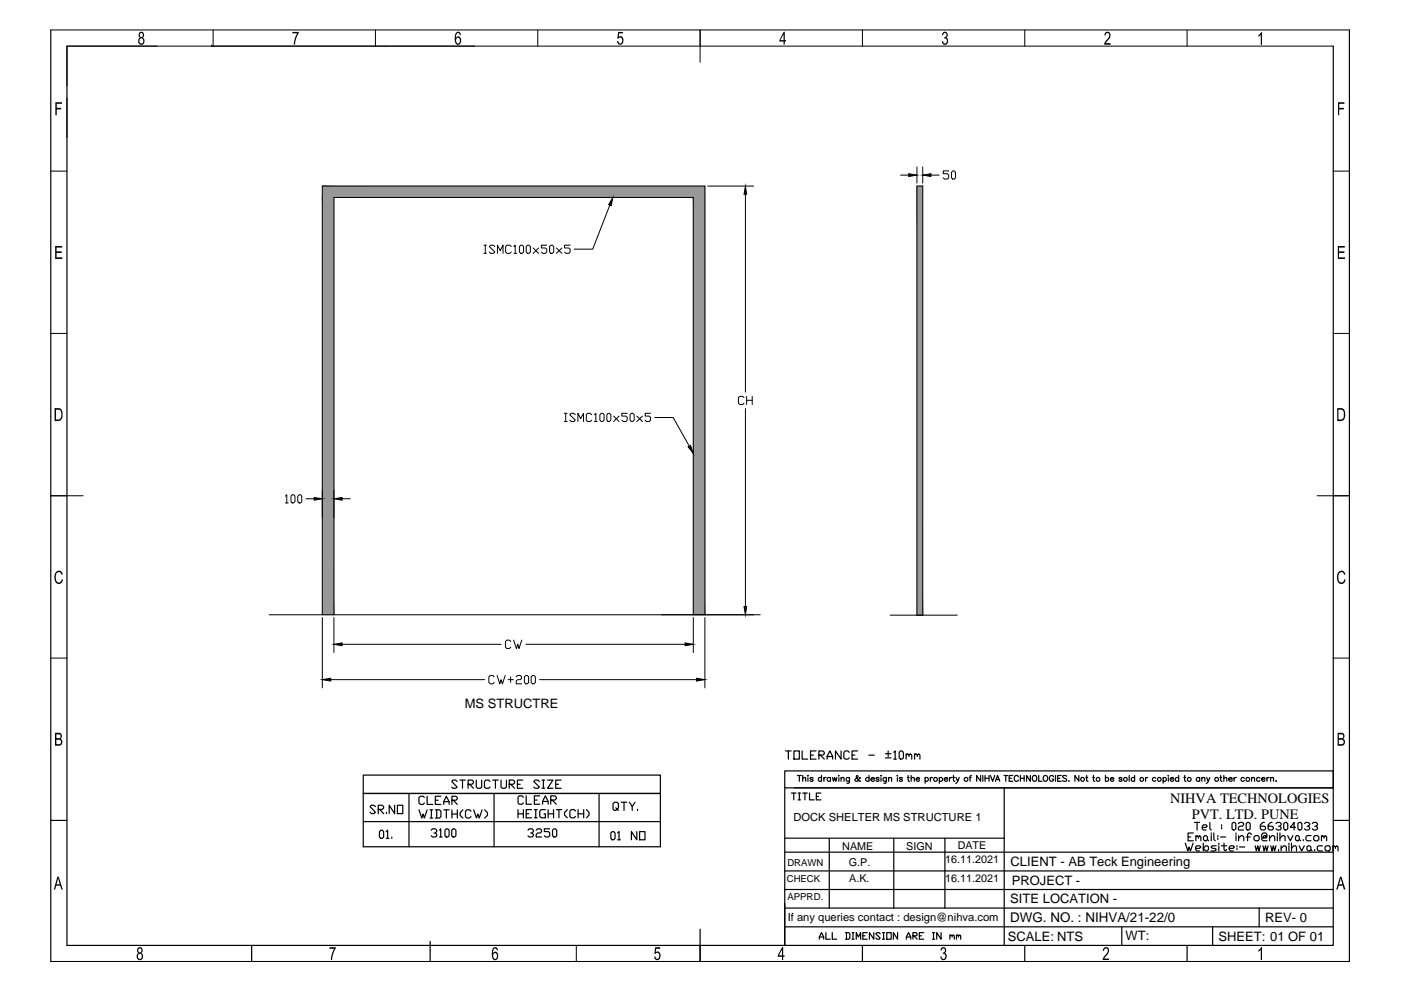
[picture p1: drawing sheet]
<svg xmlns="http://www.w3.org/2000/svg" width="297mm" height="210mm" viewBox="0 0 297 210" stroke-linecap="round" stroke-linejoin="round" font-family="sans-serif">
<!-- layer: 0 -->
<g fill="none" stroke="#000" stroke-width=".21">
<path d="M10.8 6.4h275.3M14.2 9.8h268.5M14.2 9.8v8.4M44.8 9.8h.1M45.2 6.4v3.4M79.6 6.4v3.4M114 6.4v3.4M148.4 6.4v6.8M182.9 6.4v3.4M217.3 6.4v3.4M251.7 6.4v3.4M10.8 36.3h3.4"/>
<path d="M14.2 20.8v8.4M150 39.5h9.8M190.9 37.1h1.8M194.4 35.4v3.4M195.6 35.4v3.4M197.4 37.1h1.7M201.1 36.2h-1.1v.6h.8l.3 .3v.6l-.3 .3h-.5l-.3-.3M201.7 36.5l.3-.3h.3l.3 .3v1.2l-.3 .3h-.3l-.3-.3zM282.7 36.3h3.4M102.6 52h.5M102.6 53.7h.5M102.9 52v1.7"/>
<path d="M104.9 52.3l-.3-.3h-.6l-.3 .3 1.2 1.1-.3 .3h-.6l-.3-.3M105.5 53.7v-1.7l.6 1.1 .6-1.1v1.7M108.4 52.3l-.3-.3h-.6l-.3 .3v1.1l.3 .3h.6l.3-.3M109 52.3l.2-.3v1.7M109 53.7h.5M110.1 52.3l.3-.3h.3l.3 .3v1.1l-.3 .3h-.3l-.3-.3zM111.6 52.3l.3-.3h.3l.3 .3v1.1l-.3 .3h-.3l-.3-.3zM113 52.6l1.2 1.1M114.2 52.6l-1.2 1.1M115.9 52h-1.1v.6h.8l.3 .2v.6l-.3 .3h-.5l-.3-.3M116.5 52.3l.3-.3h.3l.3 .3v1.1l-.3 .3h-.3l-.3-.3zM118 52.6l1.1 1.1"/>
<path d="M119.1 52.6l-1.1 1.1M120.9 52h-1.2v.6h.9l.3 .2v.6l-.3 .3h-.6l-.3-.3M129.3 43.5l-3.6 9.3h-4M158 41.2v41.9M10.8 70.7h3.4M282.7 70.7h3.4M119.6 87.6h.6M119.6 89.4h.6M119.9 87.6v1.8M122 87.9l-.3-.3h-.6l-.3 .3 1.2 1.2-.3 .3h-.6l-.3-.3M122.5 89.4v-1.8l.6 1.2 .6-1.2v1.8M125.4 87.9l-.2-.3h-.6l-.3 .3v1.2l.3 .3h.6l.2-.3"/>
<path d="M126 87.9l.3-.3v1.8M126 89.4h.6M127.2 87.9l.3-.3h.3l.3 .3v1.2l-.3 .3h-.3l-.3-.3zM128.9 87.6h.3l.3 .3v1.2l-.3 .3h-.3l-.2-.3v-1.2zM130.1 88.2l1.1 1.2M131.2 88.2l-1.1 1.2M133 87.6h-1.2v.6h.9l.3 .3v.6l-.3 .3h-.6l-.3-.3M133.6 87.9l.3-.3h.3l.3 .3v1.2l-.3 .3h-.3l-.3-.3zM135 88.2l1.2 1.2M136.2 88.2l-1.2 1.2M137.9 87.6h-1.1v.6h.8l.3 .3v.6l-.3 .3h-.6l-.2-.3M138.8 88.5h3.9l3.4 6.1"/>
<path d="M157.7 84.3l-.2-.3h-.6l-.3 .3v1.2l.3 .3h.6l.2-.3M158 86.6v42M158.3 84v1.8M158.3 84.9h1.2M159.5 84v1.8M10.8 105.1h6.8M60.5 105.2l.3-.3v1.7M60.5 106.6h.6M61.9 104.9h.3l.3 .3v1.1l-.3 .3h-.3l-.2-.3v-1.1zM63.1 105.2l.3-.3h.3l.3 .3v1.1l-.3 .3h-.3l-.3-.3zM64.9 105.7h1.7M72.5 105.7h1.8"/>
<path d="M279.2 105.1h6.9M10.8 139.5h3.4M57.1 130.3h104.1M68.3 130.3v-90.8h81.2v90.8M68.3 130.9v14.9M70.8 130.3v-88.4h76.2v88.4M70.8 130.9v7.4M72.5 136.6h33.8M108.3 136l-.3-.3h-.5l-.3 .3v1.2l.3 .3h.5l.3-.3M108.9 135.7l.6 1.8 .3-.9 .2 .9 .6-1.8M111.5 136.6h33.8M147 130.9v7.4"/>
<path d="M149.5 130.9v14.9M188.7 130.4h14.3M194.4 130.3v-90.8h1.2v90.9M282.7 139.5h3.4M70.1 144.1h32.7M104.8 143.5l-.3-.3h-.6l-.3 .3v1.2l.3 .3h.6l.3-.3M105.4 143.2l.6 1.8 .2-.9 .3 .9 .6-1.8M107.7 144.1h1.2M108.3 143.5v1.2M109.4 143.5l.3-.3h.6l.3 .3v.3l-.3 .3h-.6l-.3 .3v.6h1.2M111.2 143.5l.3-.3h.3l.3 .3v1.2l-.3 .3h-.3l-.3-.3zM112.6 143.5l.3-.3h.3l.3 .3v1.2l-.3 .3h-.3l-.3-.3z"/>
<path d="M114.4 144.1h33.3M122.2 200.4v3.5"/>
</g>
<g fill="none" stroke="#000" stroke-width=".25">
<path d="M10.8 6.4v197.5h275.3v-197.5M14.2 9.8v190.6h268.5v-190.6M166.6 159.2h1.1M167.1 159.2v1.8M168.3 159.2h1.2v1.8h-1.2zM170.1 159.2v1.8h1.2M173 159.2h-1.2v1.8h1.2M178.3 159.2v1.8l-1.2-1.8v1.8M180.1 159.5l-.3-.3h-.6l-.3 .3v1.2l.3 .3h.6l.3-.3M181.8 159.2h-1.1v1.8h1.1M187.7 159.8h1.2M188.3 159.2v1.2"/>
<path d="M189.5 159.5l.3-.3v1.8M190.9 159.2h.3l.3 .3v1.2l-.3 .3h-.3l-.3-.3v-1.2zM192.1 159.8v1.2M193.9 159.8v1.2M10.8 173.9h3.4M77 168.2h63v11.3h-63zM77 164.3h63v3.9h-63zM77 174.2h63M79.6 171l-.3-.3h-.5l-.3 .3 1.1 1.2-.3 .3h-.5l-.3-.3M80.2 171.6h.8l.3-.3v-.3l-.3-.3h-.8v1.8M80.4 176.3l.3-.3h.3l.3 .3v1.2l-.3 .3h-.3l-.3-.3zM80.5 171.6l.8 .9"/>
<path d="M81.9 176.3l.3-.3v1.8M81.9 177.8h.6M81.9 172.2v.3M83.1 177.5v.3M83.7 170.7v1.8l-1.2-1.8v1.8M84.3 170.7h1.1v1.8h-1.1zM86.7 168.2v11.3M88.8 171.7l.6 1.7 .3-.8 .3 .8 .6-1.7M90 169.1l-.3-.3h-.6l-.3 .3v1.2l.3 .3h.6l.3-.3M90.6 168.8v1.8h1.2M91.2 171.7h.6M91.2 173.4h.6"/>
<path d="M91.4 176l.3-.3h.6l.3 .3v.3l-.3 .3h-.3M91.5 171.7v1.7M92.3 171.7h.9l.3 .3v1.1l-.3 .3h-.9M92.3 176.6l.3 .3v.3l-.3 .3h-.6l-.3-.3M92.3 169.7h.6M92.6 171.7v1.7M93.2 176l.2-.3v1.8M93.2 177.5h.5M93.5 168.8h-1.2v1.8h1.2M94.1 170.6v-.6l.5-1.2 .6 1.2v.6M94.1 170h1.1M94.1 171.7h1.1"/>
<path d="M94.3 176l.3-.3h.3l.3 .3v1.2l-.3 .3h-.3l-.3-.3zM94.6 171.7v1.7M95.8 176l.3-.3h.3l.3 .3v1.2l-.3 .3h-.3l-.3-.3zM95.8 169.7h.9l.3-.3v-.3l-.3-.3h-.9v1.8M95.8 171.7v1.7M95.8 172.6h1.2M96.1 169.7l.9 .9M96.9 165.7l-.3-.3h-.6l-.2 .3 1.1 1.2-.3 .2h-.6l-.2-.2M97 171.7v1.7M97.5 165.4h1.2M98.1 165.4v1.7M98.1 171.7l-.5 .6v.6l.5 .5"/>
<path d="M99.2 166.3h.9l.3-.3v-.3l-.3-.3h-.9v1.7M99.5 166.3l.9 .8M99.9 172l-.3-.3h-.6l-.3 .3v1.1l.3 .3h.6l.3-.3M100.4 171.7l.6 1.7 .3-.8 .3 .8 .6-1.7M101 165.4v1.5l.3 .2h.6l.2-.2v-1.5M102.8 171.7l.5 .6v.6l-.5 .5M103.9 165.7l-.3-.3h-.6l-.3 .3v1.2l.3 .2h.6l.3-.2M104.5 165.4h1.1M104.7 168.2v11.3M105 165.4v1.7M106.2 165.4v1.5l.3 .2h.6l.3-.2v-1.5M108 166.3h.8l.3-.3v-.3l-.3-.3h-.8v1.7"/>
<path d="M108.3 166.3l.8 .8M109.7 166.3h.6M109.8 171.7v1.7M109.8 172.6h1.2M110.8 165.4h-1.1v1.7h1.1M111 169l-.3-.3h-.6l-.3 .3v1.2l.3 .3h.6l.3-.3M111 171.7v1.7M111.6 168.7v1.8h1.1M111.6 172.6h.5M111.9 176l.3-.3h.6l.3 .3v.3l-.3 .3h-.3M112.7 171.7h-1.1v1.7h1.1M112.8 176.6l.3 .3v.3l-.3 .3h-.6l-.3-.3"/>
<path d="M113.3 171.7h.6M113.3 169.6h.6M113.3 173.4h.6M113.6 171.7v1.7M113.7 176l.3-.3h.5l.3 .3v.3l-.3 .3h-.5l-.3 .3v.6h1.1M114.4 165.7l-.3-.3h-.6l-.3 .3 1.2 1.2-.3 .2h-.6l-.3-.2M114.4 168.7h-1.1v1.8h1.1M114.9 165.4h.6M114.9 167.1h.6M115 170.5v-.6l.6-1.2 .6 1.2v.6M115 169.9h1.2M115.2 165.4v1.7"/>
<path d="M115.6 171.7h-.9l-.3 .3v1.1l.3 .3h.9v-.8h-.3M116.1 165.4h1.1l-1.1 1.7h1.1M116.2 172.6h1.2M116.2 171.7v1.7M116.6 175.7h-1.2v.6h.9l.3 .3v.6l-.3 .3h-.6l-.3-.3M116.8 169.6h.9l.3-.3v-.3l-.3-.3h-.9v1.8M117.1 169.6l.9 .9M117.2 176l.2-.3h.3l.3 .3v1.2l-.3 .3h-.3l-.2-.3zM117.4 171.7v1.7M117.8 166.3h.6M118 171.7h1.1M118.5 171.7v1.7"/>
<path d="M119 165.4h-1.2v1.7h1.2M120.3 171.7l-.6 .6v.5l.6 .6M122 172l-.3-.3h-.6l-.3 .3v1.1l.3 .3h.6l.3-.3M122.6 172.6h1.2M122.6 171.7v1.7M123.8 171.7v1.7M124.3 171.7l.6 .6v.5l-.6 .6M127 168.2v11.3M129.5 176.6l.3-.3h.3l.3 .3v1.2l-.3 .3h-.3l-.3-.3zM130.6 171.3l.2 .3-.2 .2h-.3l-.3-.2v-1.2l.3-.3h.5l.3 .3v.9l-.3 .3 .3 .2M131 176.6l.2-.3v1.8M131 178.1h.5"/>
<path d="M131.7 170.1h1.2M132.3 170.1v1.7M133.4 170.1l.6 .9v.8M134.6 170.1l-.6 .9M135 176.3v1.8l-1.1-1.8v1.8M135.2 171.6v.2M135.6 176.3h1.2v1.8h-1.2zM166.4 163.4h116.3v3.6h-116.3zM166.4 167v33.4M166.4 177.7h46.5M167.8 168.1h1M168.3 168.1v1.5"/>
<path d="M168.4 167h114.3M169.1 164.4h.8M169.2 168.1h.5M169.2 169.6h.5M169.5 164.4v1.3M169.5 168.1v1.5M170.2 165.1l.3-.3 .3 .1v.8M170.2 164.4v1.3M170.2 168.1h1M170.7 168.1v1.5M171.3 164.4v.1zM171.3 164.9v.8"/>
<path d="M171.6 168.1v1.5h1M171.8 160.1h.6M172.4 165l-.3-.2-.3 .1v.2l.6 .4-.3 .2-.4-.2M173.1 168.9h.4M173.6 160.1h.9l.3-.3v-.3l-.3-.3h-.9v1.8M173.9 160.1l.9 .9M174 168.1h-.9v1.5h.9M174.2 165a.38 .38 0 0 0-.6 0 .38 .38 0 0 0 0 .5 .38 .38 0 0 0 .6 0M174.2 164.4v1.3M174.7 164.8v.9M175.1 164.8l-.2 .1-.2 .3M175.4 161v-.6l.6-1.2 .5 1.2v.6"/>
<path d="M175.4 160.4h1.1M175.8 177.7v14.8M176.1 165a.4 .4 0 0 0-.6 0 .4 .4 0 0 0 0 .5 .4 .4 0 0 0 .6 0M176.1 164.8v.9M176.5 164.8l.2 .9 .3-.9 .2 .9 .2-.9M177.9 164.4v.1zM177.9 164.9v.8M178.3 165.1l.3-.3 .3 .1 .1 .8M178.3 164.8v.9M180.1 164.8v1.1l-.6 .1M180.1 165a.4 .4 0 0 0-.6 0 .4 .4 0 0 0 0 .5 .4 .4 0 0 0 .6 0M180.7 160.1h.5"/>
<path d="M182.4 165l-.1-.2a.8 .8 0 0 1-1 .8v-.4l.6-.5-.1-.3-.3 .2 .1 .3 .5 .7h.3M184.2 160.1h1.1M184.2 165a.4 .4 0 0 0-.5 0 .4 .4 0 0 0 0 .5 .4 .4 0 0 0 .5 0M184.2 164.4v1.3M184.7 165.2h.7a.4 .4 0 0 0-.6-.3 .4 .4 0 0 0-.1 .6 .4 .4 0 0 0 .6 .1l.1-.1M186.4 165l-.2-.2-.4 .1v.2l.5 .2 .1 .2-.2 .2-.5-.2M186.8 164.4v.1zM186.8 164.9v.8M187.7 160.7h1.2M187.9 164.8v1l-.1 .2h-.4M187.9 165a.4 .4 0 0 0-.6 0 .4 .4 0 0 0 0 .5 .4 .4 0 0 0 .6 0M188.4 165.1l.3-.3 .3 .1v.8"/>
<path d="M188.4 164.8v.9M189.5 161h.5M189.5 177.7v14.8M190.3 164.4v.1zM190.3 164.9v.8M191.3 165l-.2-.2-.4 .1v.2l.6 .2v.2l-.2 .2-.4-.2M192.1 160.1l.3-.3 .3 .3v.3M192.4 164.8h.4M192.5 164.4v1l.1 .2 .2 .1M192.7 160.1l.3-.3 .3 .3v.9M193.2 165.1l.3-.3 .3 .1 .1 .8M193.2 164.4v1.3"/>
<path d="M193.9 160.1l.3-.3 .3 .3v.3M194.2 165.2h.8v-.1a.4 .4 0 0 0-.6-.1 .4 .4 0 0 0 0 .6 .4 .4 0 0 0 .6-.1M194.5 160.1l.3-.3 .2 .3v.9M196.1 165a.38 .38 0 0 1 .6 0 .38 .38 0 0 1 0 .5 .38 .38 0 0 1-.6 0M196.1 164.8v1.3M197.2 164.8v.9M197.7 164.8l-.3 .1-.2 .3M199.2 165a.4 .4 0 0 1 .5 0 .4 .4 0 0 1 0 .5 .4 .4 0 0 1-.5 0M199.2 164.8v1.3M200.2 165.2h.7a.4 .4 0 0 0-.5-.3 .4 .4 0 0 0-.2 .6 .4 .4 0 0 0 .6 .1l.1-.1M200.3 177.7v14.8M201.3 164.8v.9"/>
<path d="M201.8 164.8l-.3 .1-.2 .3M202 164.8h.4M202.2 164.4v1v.2l.3 .1M202.7 164.8l.3 .9 .4-.9M203 165.7l-.4 .4M205.5 164.8h.4M206 164.4l-.3 .3v1M207.9 164.4v1.3l-.8-1.3v1.3M208.4 164.4v1.3M208.8 164.4v1.3M208.8 165h.9M209.7 164.4v1.3"/>
<path d="M210 164.4l.5 1.3 .4-1.3M211 165.7l.5-1.3 .5 1.3M211.2 165.3h.6M212.9 164.4h.8M212.9 167v33.4M213.2 164.4v1.3M214 165h.4M214.7 164.4h-.7v1.3h.7M215.9 164.7a.46 .46 0 0 0-.5-.3 .46 .46 0 0 0-.4 .5v.3a.46 .46 0 0 0 .4 .4 .46 .46 0 0 0 .5-.2M216.3 165h.8M216.3 164.4v1.3M217.1 164.4v1.3"/>
<path d="M218.5 164.4v1.3l-.9-1.3v1.3M219 164.6l.1-.1a.58 .58 0 0 1 .7 .5 .58 .58 0 0 1-.7 .6l-.2-.4zM220.2 164.4v1.3h.8M221.3 164.6l.1-.1a.57 .57 0 0 1 .8 .6 .57 .57 0 0 1-.9 .4l-.1-.3zM223.4 164.7a.46 .46 0 0 0-.6-.3 .46 .46 0 0 0-.3 .5v.3a.45 .45 0 0 0 .4 .5 .45 .45 0 0 0 .5-.5h-.3M223.8 164.4v1.3M224.3 165h.4M225 164.4h-.7v1.3h.7M226.2 164.6l-.3-.2-.6 .2 .1 .3 .7 .3 .1 .3-.3 .2-.6-.2M226.6 165.6h.1M228.7 164.4v1.3l-.8-1.3v1.3M230.2 164.8h.4"/>
<path d="M230.4 164.4v1v.2l.3 .1M231.7 164.8h.4M231.8 164.4v1l.3 .3M234.4 165a.38 .38 0 0 1 .5 0 .38 .38 0 0 1 0 .5 .38 .38 0 0 1-.5 0M234.4 164.4v1.3M235.4 165.2h.7a.4 .4 0 0 0-.5-.3 .4 .4 0 0 0-.2 .6 .4 .4 0 0 0 .6 .1l.1-.1M237.9 165l-.1-.1h-.5v.2l.5 .2 .1 .2-.3 .2-.3-.2M239.4 164.4v1.3M240.6 165a.4 .4 0 0 0-.6 0 .4 .4 0 0 0 0 .5 .4 .4 0 0 0 .6 0M240.6 164.4v1.3M242.9 164.8v.9M243.3 164.8l-.3 .1-.1 .3"/>
<path d="M245 165a.4 .4 0 0 0-.6 0 .4 .4 0 0 0 0 .5 .4 .4 0 0 0 .6 0M246.6 165a.38 .38 0 0 1 .6 0 .38 .38 0 0 1 0 .5 .38 .38 0 0 1-.6 0M246.6 164.8v1.3M247.7 164.4v.1zM247.7 164.9v.8M248.1 165.2h.7a.4 .4 0 0 0-.5-.3 .4 .4 0 0 0-.2 .6 .4 .4 0 0 0 .6 .1l.1-.1M249.9 165a.4 .4 0 0 0-.6 0 .4 .4 0 0 0 0 .5 .4 .4 0 0 0 .6 0M249.9 164.4v1.3M251 164.8h.4M251.2 164.4v1v.2l.3 .1M251.3 178.8l.6 1.6 .2-.8 .3 .8 .6-1.6M251.9 177.5h.5"/>
<path d="M253 176.6h-1.1v1.7h1.1M253.3 174.4h1.1M253.5 179.9h.8l.3-.3-.3-.3h-.5l-.3 .3v.5l.3 .3h.5M253.5 177.5l.3-.3 .3 .3v.2M253.5 177.2v1.1M253.8 174.4v1.6M254.1 177.5l.3-.3 .2 .3v.8M254.4 165a.4 .4 0 0 0-.6 0 .4 .4 0 0 0 0 .5 .4 .4 0 0 0 .6 0M254.4 164.8v.9M254.8 165.1l.3-.3 .3 .1 .1 .8M254.8 164.8v.9M254.9 175.4h.8l.3-.2-.3-.3h-.5l-.3 .3v.5l.3 .3h.5"/>
<path d="M255.1 179.9l.6-.6h.3l.2 .3v.5l-.2 .3h-.3zM255.1 178.8v1.6M255.2 177.5l.3-.3h.2l.3 .3v.5l-.3 .3h-.2l-.3-.3zM255.8 164.8l.4 .9 .3-.9M256 178l.3 .3M256.2 165.7l-.5 .4M256.5 174.4v1.3l.3 .3M256.8 176.6v.3M256.8 177.2v1.1M257.4 176.6v1.4l.3 .3M257.9 179.3h-.8l-.3 .3 .3 .3h.5l.3 .2-.3 .3h-.8M258.2 177.2v.3"/>
<path d="M258.2 177.7v.3M258.4 178.8v.3M258.4 179.3v1.1M258.6 164.8h.5M258.8 177.5h1.1M258.8 164.4v1l.3 .3M259 179.3h1.1M259 174.9v.3M259 175.4v.3M259.5 165.1l.3-.3 .3 .1v.8M259.5 164.4v1.3M259.5 178.8v1.3l.3 .3 .3-.3"/>
<path d="M260.5 165.2h.8a.4 .4 0 0 0-.6-.3 .4 .4 0 0 0-.2 .6 .4 .4 0 0 0 .6 .1l.2-.1M260.6 179.9h.9l.2-.3-.2-.3h-.6l-.3 .3v.5l.3 .3h.6M261.5 174.4h.3l.2 .2v1.1l-.2 .3h-.3l-.3-.3v-1.1zM261.6 164.8v.9M262.1 176.6v.3M262.1 177.2v1.1M262.1 164.8l-.3 .1-.2 .3M262.3 179.3v.3M262.3 179.9v.2M262.6 174.6l.3-.2h.5l.3 .2v.3l-.3 .3h-.5l-.3 .2v.6h1.1M262.6 177.7l.6-.5h.2l.3 .3v.8M262.6 177.2v1.1"/>
<path d="M262.8 179.6h1.1M263.8 165a.4 .4 0 0 0-.6 0 .4 .4 0 0 0 0 .5 .4 .4 0 0 0 .6 0M264.2 174.6l.3-.2h.3l.3 .2v1.1l-.3 .3h-.3l-.3-.3zM264.2 177.5h.9M265.3 176.9l-.2-.3h-.3l-.3 .3v1.4M265.4 165.1l.3-.3 .3 .1v.8M265.4 164.8v.9M265.9 177.5l.3-.3h.5l.3 .3v.5l-.3 .3h-.5l-.3-.3zM266.1 179.3l.3 1.1 .3-1.1 .2 1.1 .3-1.1M267.1 165a.4 .4 0 0 0-.6 0 .4 .4 0 0 0 0 .5 .4 .4 0 0 0 .6 0M267.5 165.2h.7a.4 .4 0 0 0-.4-.3 .4 .4 0 0 0-.4 .4 .4 .4 0 0 0 .4 .4l.4-.2M267.8 179.3l.2 1.1 .3-1.1 .3 1.1 .3-1.1"/>
<path d="M268.1 174.4h-.3l-.6 .5v.8l.3 .3h.6l.2-.3v-.3l-.2-.2h-.9M268.4 177.5l-.3 .2h-.3v-.2l.3-.3h.3v.5l.2-.2v-.6l-.2-.3h-.6l-.3 .3v1.1l.3 .3h.8M268.6 164.8v.9M269.1 164.8l-.3 .1-.2 .3M269.2 177.7l.5-.5h.3l.3 .3v.8M269.2 177.2v1.1M269.4 165.1l.3-.3 .3 .1v.8M269.4 164.8v.9M269.4 179.3l.3 1.1 .3-1.1 .2 1.1 .3-1.1M269.7 174.4h-.3l-.5 .5v.8l.3 .3h.5l.3-.3v-.3l-.3-.2h-.8M270.5 165.6h.1zM270.5 174.6l.3-.2h.6l.2 .2v.3l-.2 .3h-.3"/>
<path d="M270.8 176.6v.3M270.8 177.2v1.1M271.4 175.2l.2 .2v.3l-.2 .3h-.6l-.3-.3M271.4 177.7l.5-.5h.3l.3 .3v.8M271.4 176.6v1.7M271.6 179.9l.6-.6h.2l.3 .3v.8M271.6 179.3v1.1M272.2 174.6l.3-.2h.2l.3 .2v1.1l-.3 .3h-.2l-.3-.3zM273 177.2l.6 1.1 .5-1.1M273.3 178.8v.3M273.3 179.3v1.1M273.8 179.9l.5-.6h.3l.3 .3v.8"/>
<path d="M273.8 178.8v1.6M274.7 175.4h-1.1l.8-1v1.6M274.9 177.2h.3l.3 .3v.5l-.3 .3h-.3l-.2-.3v-.5zM275.2 174.6l.3-.2h.2l.3 .2v1.1l-.3 .3h-.2l-.3-.3zM275.4 179.3l.6 1.1 .5-1.1M275.5 178l.3 .3M276.3 178v.3M276.6 174.6l.2-.2h.6l.3 .2v.3l-.3 .3h-.3M277.1 179.6l.3-.3h.2l.3 .3v.5l-.3 .3h-.2l-.3-.3zM277.4 175.2l.3 .2v.3l-.3 .3h-.6l-.2-.3M278 177.2h-.9l-.2 .3v.5l.2 .3h.9M278.2 174.6l.3-.2h.5l.3 .2v.3l-.3 .3h-.2"/>
<path d="M278.8 177.2h.5l.3 .3v.5l-.3 .3h-.5l-.3-.3v-.5zM279 175.2l.3 .2v.3l-.3 .3h-.5l-.3-.3M280.2 177.5l.2-.3 .3 .3v.2M280.2 177.2v1.1M280.4 179.3h-.8l-.3 .3v.5l.3 .3h.8M280.7 177.5l.3-.3 .3 .3v.8M280.9 179.6l.3-.3h.6l.2 .3v.5l-.2 .3h-.6l-.3-.3zM282.6 179.6l.3-.3 .2 .3v.3M282.6 179.3v1.1M282.7 173.9h3.4M283.1 179.6l.3-.3 .3 .3v.8M91.2 199.6v4.3"/>
<path d="M148.4 197v6.9M166.4 192.5h116.3M166.4 188.6h116.3M166.4 184.7h116.3M166.4 180.7h116.3M166.4 196.5h116.3M173.7 199.1v-.4l.5-1 .4 1v.4M173.7 198.7h.9M175.1 197.7v1.4h.9M176.5 197.7v1.4h.9M179.3 197.7h.6l.3 .3v.9l-.3 .2h-.6M179.5 197.7v1.4"/>
<path d="M180.7 197.7h.4M180.7 199.1h.4M180.9 197.7v1.4M181.5 199.1v-1.4l.5 1 .5-1v1.4M182.9 198.4h.5M183.9 197.7h-1v1.4h1M185.3 197.7v1.4l-1-1.4v1.4M186.6 198l-.2-.3h-.5l-.2 .3 .9 .9-.2 .2h-.5l-.2-.2M187.1 197.7h.5M187.1 199.1h.5M187.3 197.7v1.4M188 197.7h.9v1.4h-.9z"/>
<path d="M190.3 197.7v1.4l-.9-1.4v1.4M192.2 199.1v-.4l.4-1 .5 1v.4M192.2 198.7h.9M193.6 198.4h.6l.3-.4-.3-.3h-.6v1.4M193.8 198.4l.7 .7M194.9 198.4h.5M195.8 197.7h-.9v1.4h.9M197.7 197.7h.5M197.7 199.1h.5M197.9 197.7v1.4M199.5 197.7v1.4l-.9-1.4v1.4M201.4 198.4l.2-.2 .3 .2v.3"/>
<path d="M201.4 198.2v.9M201.9 198.4l.2-.2 .2 .2v.7M202.8 198.4l.2-.2 .2 .5M202.8 198.2v.9M203.2 198.4l.3-.2 .2 .2v.7M237.8 196.5v3.9M257.1 196.5v3.9M267 192.5v4M271.1 180.1v.3M277.9 180.1l.3 .3M278.7 180.1v.3M53.4 200.4v3.5"/>
<path d="M182.9 200.4v3.5M217.3 200.4v3.5M251.7 200.4v3.5"/>
<circle cx="198.3" cy="165.2" r=".41"/>
<circle cx="204.8" cy="165.2" r=".41"/>
<circle cx="229.5" cy="165.2" r=".4"/>
<circle cx="232.8" cy="165.2" r=".4"/>
<circle cx="238.6" cy="165.2" r=".4"/>
<circle cx="242.1" cy="165.2" r=".4"/>
<circle cx="245.8" cy="165.2" r=".4"/>
<circle cx="252.2" cy="165.2" r=".41"/>
<circle cx="258" cy="165.2" r=".41"/>
<circle cx="264.6" cy="165.2" r=".41"/>
</g>
<g fill="#000">
<path d="M62 6.8h1.3l-.5 1.3-.3 1.3h-.2l.1-.8 .6-1.5h-1zM131.1 6.8h1v.3h-.8l-.1 .7 .6-.1 .4 .5v.6l-.4 .6h-.6l-.4-.7h.3l.1 .3a.47 .47 0 0 0 .6 0 .47 .47 0 0 0 .1-.6l-.3-.4h-.3l-.2 .2h-.2zM199.9 6.9l.3-.2 .5 .2 .2 .3-.1 .5a.19 .19 0 0 0-.1 .3 .19 .19 0 0 0 .2 .1l.1 .8-.3 .5-.3 .1-.4-.1-.3-.6 .3-.1v.2a.46 .46 0 0 0 .7 .2 .46 .46 0 0 0 0-.8l-.2-.2-.3 .1v-.3a.4 .4 0 0 0 .5-.5 .4 .4 0 0 0-.7-.2v.3h-.3zM234.3 7l.3-.3h.4l.4 .4-.1 .9-.8 1.1h1v.4h-1.4l.1-.6 .8-.8 .2-.5a.41 .41 0 0 0-.4-.6 .41 .41 0 0 0-.4 .5h-.2zM267.3 6.9l.3-.1v2.7h-.3v-2.1l-.5 .4v-.3zM11.7 21.7h1.4v.3h-1.1v.9h1v.3h-1v1.2h-.3zM283.7 21.7h1.3v.3h-1.1v.9h1v.3h-1v1.2h-.2zM11.7 52.2h1.5v.3h-1.2v.8h1.1v.3h-1.1v1h1.2v.3h-1.5zM283.6 52.2h1.5v.3h-1.2v.8h1.1v.3h-1.1v1h1.3v.3h-1.6zM11.8 121.4l.4-.4h.4l.6 .5 .1 .3-.2 .1-.4-.6h-.4l-.3 .2-.2 .5 .1 1 .2 .4 .6 .1 .3-.3 .1-.4 .2 .1-.1 .5-.3 .3-.7 .1-.5-.5-.2-1.2zM283.7 121.4l.5-.4h.3l.4 .1 .3 .4 .1 .3-.3 .1-.3-.5-.5-.1-.4 .6v1.1l.4 .5 .5-.1 .3-.6 .3 .1-.5 .8h-.8l-.4-.5-.1-1.2zM69.9 200.8h1.3l-.7 1.7-.1 1h-.2v-.6l.3-1 .4-.7h-1z"/>
<path d="M138.9 200.8h1.1v.4h-.9l-.1 .7 .3-.2 .3 .1 .5 .6-.1 .7-.3 .4h-.7l-.3-.7h.3v.1a.44 .44 0 0 0 .6 .3 .44 .44 0 0 0 .2-.7l-.1-.3a.4 .4 0 0 0-.4-.2 .4 .4 0 0 0-.3 .3l-.3-.1zM199.6 201l.3-.2h.4l.3 .5-.1 .5a.19 .19 0 0 0-.1 .2 .19 .19 0 0 0 .1 .2l.2 .4-.2 .7-.3 .3-.6-.1-.2-.7h.2l.1 .4 .3 .1 .4-.2v-.7l-.2-.2-.3 .1v-.3l.4-.2v-.4a.35 .35 0 0 0-.4-.3 .35 .35 0 0 0-.2 .4h-.3zM233.9 201.1l.7-.3 .5 .4v.7l-1 1.3h1v.3h-1.3l.1-.5 1-1.3-.1-.4-.2-.2-.4 .1-.1 .4h-.3zM267.3 200.8h.3v2.7h-.3v-2.1l-.5 .4v-.3z"/>
<path d="M29.5 7l.3-.3h.4l.3 .5v.5l-.3 .3 .4 .3v.7l-.2 .4-.3 .1-.6-.1-.2-.4 .1-.7 .3-.3-.3-.3zM29.6 7.4a.4 .4 0 0 0 .8 0 .4 .4 0 0 0-.8 0zM29.8 8.2l-.2 .3v.5a.47 .47 0 0 0 .7 0 .47 .47 0 0 0 0-.7l-.2-.2z"/>
<path d="M96.6 7l.4-.3h.3l.3 .2 .1 .5h-.2l-.2-.3a.56 .56 0 0 0-.6 .2 .56 .56 0 0 0 0 .6v.1l.2-.3h.4l.4 .3 .1 .8-.5 .7-.5-.1-.3-.4-.1-1.2zM97 8l-.3 .4 .1 .5a.4 .4 0 0 0 .5 .3 .4 .4 0 0 0 .2-.6l-.1-.4z"/>
<path d="M166.2 6.7h.2v1.8h.2v.3h-.2v.6h-.3v-.6h-.9v-.3zM166.1 7.3l-.6 1.2h.6z"/>
<path d="M11.6 86.5h1l.5 .5 .2 1.3-.3 .7-.4 .2-1 .1zM11.9 86.9v2h.7l.4-.5-.1-1.2-.3-.3z"/>
<path d="M283.5 86.5l1.2 .1 .4 .4 .1 1.5-.3 .6-.3 .1-1.1 .1zM283.8 86.9v2h.7l.4-.6-.1-1.1-.3-.3z"/>
<path d="M11.7 155.4h1.1l.3 .6-.1 .5a.22 .22 0 0 0-.1 .2 .22 .22 0 0 0 .2 .2l.1 .6-.3 .5-1.2 .1zM12 155.7v.8l.8-.1-.1-.7zM12 156.8v1h.7l.2-.2v-.5l-.1-.2z"/>
<path d="M283.6 155.4h1.2l.2 .4v.6a.28 .28 0 0 0-.2 .3 .28 .28 0 0 0 .3 .2l.1 .5-.3 .6-1.3 .1zM283.9 155.7v.8h.5a.41 .41 0 0 0 .4-.5 .41 .41 0 0 0-.5-.3zM283.9 156.8v1l.9-.2 .1-.5-.2-.2z"/>
<path d="M12.2 185.9h.3l.8 2.7h-.3l-.2-.8h-.9l-.2 .8h-.3zM12.3 186.2l-.3 1.3h.7z"/>
<path d="M284.1 185.9h.3l.9 2.7h-.4l-.2-.8h-.8l-.3 .8h-.3zM284.2 186.2l-.3 1.3h.7z"/>
<path d="M29.2 201l.5-.2 .5 .4v.5l-.3 .4 .3 .2 .1 .7-.3 .5-.6 .1-.3-.3-.1-.4 .1-.6a.28 .28 0 0 0 .2-.2 .28 .28 0 0 0-.2-.3v-.5zM29.3 201.5a.4 .4 0 0 0 .8 0 .4 .4 0 0 0-.8 0zM29.4 202.3l-.2 .6 .2 .3 .2 .1a.52 .52 0 0 0 .5-.6 .52 .52 0 0 0-.7-.4z"/>
<path d="M104.5 201.1l.5-.3 .5 .2 .1 .5h-.3v-.2a.38 .38 0 0 0-.5-.1 .38 .38 0 0 0-.2 .4l-.1 .5 .2-.3h.4l.5 .5v.7l-.4 .6-.6-.1-.3-.5v-1.3zM104.8 202.1l-.2 .3 .1 .7a.45 .45 0 0 0 .6 0 .45 .45 0 0 0 0-.6l-.2-.4z"/>
<path d="M165.8 200.8h.2v1.8h.3v.3h-.3v.6h-.2v-.6h-.9v-.3zM165.8 201.3l-.6 1.3h.6z"/>
</g>
<g fill="#989898" stroke="#989898" stroke-width=".21">
<path d="M68.3 39.5v2.4h81.2zM68.3 39.5h81.2v2.4z"/>
<path d="M147 41.9v88.4h2.5zM147 41.9h2.5v88.4z"/>
<path d="M68.3 41.9v88.4h2.5zM68.3 41.9h2.5v88.4z"/>
<path d="M194.4 39.5v90.9h1.2zM194.4 39.5h1.2v90.9z"/>
</g>
<path d="M192.7 36.8l1.7 .3-1.7 .3zM195.6 37.1l1.8-.3v.6zM129.9 41.9l-.3 1.7-.6-.2zM158 39.5l.3 1.7h-.6zM145.9 94.7l.5-.3 .6 1.7zM66.6 105.5l1.7 .2-1.7 .3zM70.8 105.7l1.7-.2v.5zM70.8 136.6l1.7-.3v.6zM145.3 136.3l1.7 .3-1.7 .3zM157.7 128.6h.6l-.3 1.7zM68.3 144.1l1.8-.3v.6zM147.7 143.8l1.8 .3-1.8 .3z" fill="#000" stroke="#000" stroke-width=".21"/>
<g font-size="3">
<text x="248.1" y="170.3">NIHVA TECHNOLOGIES</text>
<text x="252.7" y="173.7">PVT. LTD. PUNE</text>
</g>
<g font-size="2.8">
<text x="98.5" y="150.1">MS STRUCTRE</text>
<text x="214.3" y="183.6">CLIENT - AB Teck Engineering</text>
<text x="214.2" y="191.5">SITE LOCATION -</text>
<text x="214.5" y="187.6">PROJECT -</text>
<text x="214.2" y="195.5">DWG. NO. : NIHVA/21-22/0</text>
<text x="268.2" y="195.5">REV- 0</text>
<text x="213.7" y="199.4">SCALE: NTS</text>
<text x="238.6" y="199.4">WT:</text>
<text x="258.3" y="199.4">SHEET: 01 OF 01</text>
</g>
<g font-size="2.4">
<text x="168.2" y="174.1">DOCK SHELTER MS STRUCTURE 1</text>
<text x="167" y="195.2">If any queries contact : design@nihva.com</text>
</g>
<g font-size="2.3">
<text x="178.6" y="180.1">NAME</text>
<text x="180" y="183.5">G.P.</text>
<text x="192.1" y="180.1">SIGN</text>
<text x="200.4" y="183">16.11.2021</text>
<text x="203" y="180.1">DATE</text>
<text x="180.1" y="187.1">A.K.</text>
<text x="200.4" y="186.9">16.11.2021</text>
</g>
<g font-size="2">
<text x="166.9" y="183.5">DRAWN</text>
<text x="166.8" y="187">CHECK</text>
<text x="166.9" y="190.9">APPRD.</text>
</g>
</svg>
